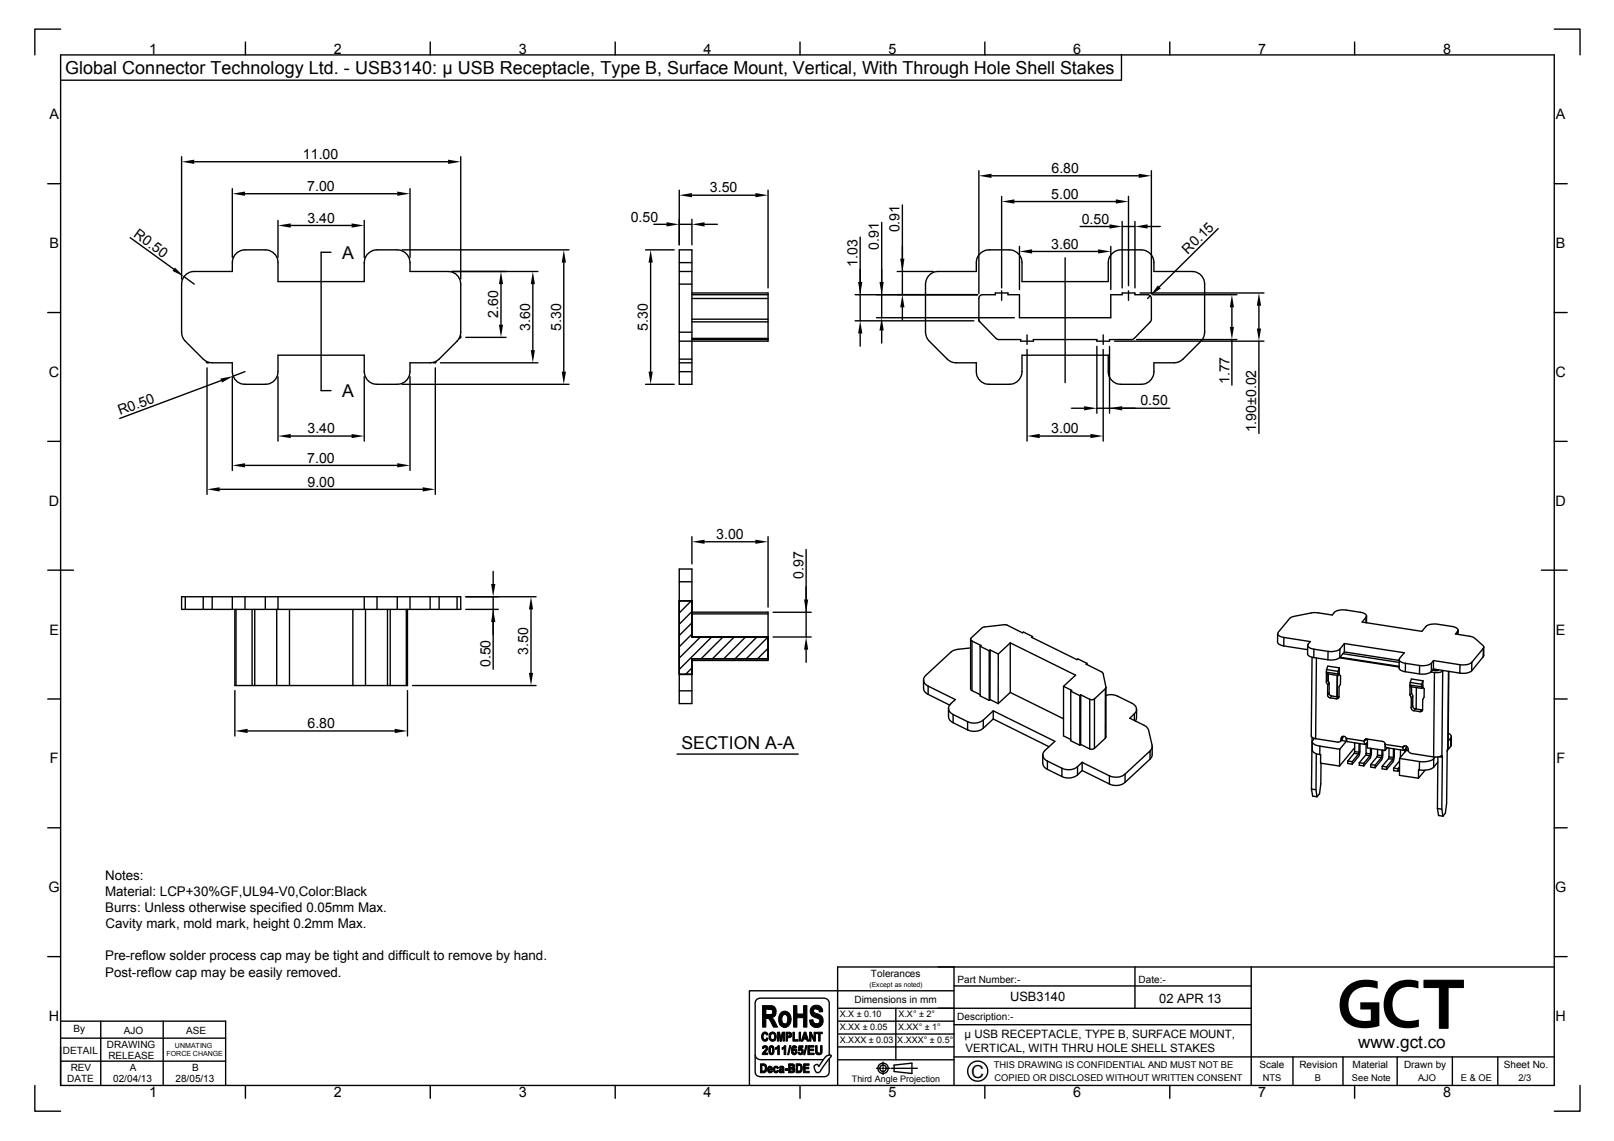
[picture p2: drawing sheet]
<svg xmlns="http://www.w3.org/2000/svg" width="297mm" height="210mm" viewBox="0 0 297 210" stroke-linecap="round" stroke-linejoin="round" font-family="sans-serif">
<g fill="none" stroke="#000" stroke-width=".25">
<path d="M11.2 5.4h-4.8v4.7M11.2 10.1h274.8v189.7h-274.8zM45.2 7.7v2.4M79.2 7.7v2.4M113.2 7.7v2.4M147.2 7.7v2.4M181.3 7.7v2.4M206.4 10.1v4.7h-195.2M215.3 7.7v2.4M249.3 7.7v2.4M286 5.4h4.8v4.7M8.8 33.8h2.4"/>
<path d="M33.4 28.8v22.6M35.8 29.8h46.7M42.8 34.7v12.7M45.1 35.7h28M75.5 34.7v12.7M84.8 28.8v22.6M125 35v10M127.3 35.9h11.7M141.4 35v18M166.1 37.7v12.3M180.1 31.4v22.6M182.5 32.3h27.1"/>
<path d="M184.3 36.1v16.9M186.7 37.1h18.7M207.7 36.1v16.5M211.9 31.4v22.6M286 33.8h2.4M8.8 57.5h2.4M24 43.7l8 5.8M33.9 50.9l1.9 1.4M34.1 50.6a2.29 2.29 0 0 1 1.7-.6h7a3.7 3.7 0 0 1 .6-3.3 2.44 2.44 0 0 1 1.7-.7h3.7a2.34 2.34 0 0 1 2.4 2.3v3.5h15.8v-3.5a2.37 2.37 0 0 1 2.4-2.3h3.7a2.37 2.37 0 0 1 2.4 2.3v1.7h7a2.32 2.32 0 0 1 2.3 2.3v8.8a2.55 2.55 0 0 1-.7 1.7l-3.3 3.3a2.29 2.29 0 0 1-1.6 .7h-3.7a3.8 3.8 0 0 1-.7 3.3 2.27 2.27 0 0 1-1.7 .6h-3.7a2.34 2.34 0 0 1-2.4-2.3v-3h-15.8v3a2.31 2.31 0 0 1-2.4 2.3h-3.7a2.32 2.32 0 0 1-2.3-2.3v-1.6h-3.7a2.29 2.29 0 0 1-1.7-.7l-3.3-3.3a2.29 2.29 0 0 1-.7-1.7v-8.8a2.29 2.29 0 0 1 .7-1.7zM51.2 40.6v6.8M53.5 41.5h11.2M60.9 46.4h-1.8v25.5h1.8"/>
<path d="M67 40.6v6.8M74 46h30.7M83.1 50h15.9M92.2 52.3v7.5M98.1 52.3v12.1M103.8 48.3v20.1M118.8 46h5.3M119.7 48.3v20.1M120.3 41.3h2.4M125 41.3h2.3M125 46h2.3v24.7h-2.3zM125 50h2.3"/>
<path d="M125 48.3h2.3M125 52.3h2.3M127.3 40.4v4.6M127.3 53.9h14.1v8.9h-16.4M127.3 54.2h14.1M127.3 54.9h14.1M127.3 58.7h14.1M127.3 59.2h14.1M129.7 41.3h2.3M157.4 59h21.8M157.4 54.2h22.5M158.3 54.2v4.8z"/>
<path d="M158.3 43.6v10.6M161.3 58.5h25.4M162.3 54.2v4.3zM162.3 40.9v13.3M165.1 50h6.6M165.1 54.2h14.8M166.1 50v4.2zM166.1 56.6v2.3M171 50.6a2.21 2.21 0 0 1 1.7-.6h7a3.7 3.7 0 0 1 .7-3.3 2.43 2.43 0 0 1 1.6-.7h3.7a2.37 2.37 0 0 1 2.4 2.3v3.5h15.9v-3.5a2.34 2.34 0 0 1 2.3-2.3h3.7a2.35 2.35 0 0 1 2.4 2.3v1.7h7a2.31 2.31 0 0 1 2.3 2.3v8.8a2.29 2.29 0 0 1-.7 1.7l-3.3 3.3a2.29 2.29 0 0 1-1.6 .7h-3.7a3.7 3.7 0 0 1-.7 3.3 2.23 2.23 0 0 1-1.7 .6h-3.7a2.32 2.32 0 0 1-2.3-2.3v-3h-15.9v3a2.34 2.34 0 0 1-2.4 2.3h-3.7a2.31 2.31 0 0 1-2.3-2.3v-1.6h-3.7a2.2 2.2 0 0 1-1.7-.7l-3.3-3.3a2.44 2.44 0 0 1-.7-1.7v-8.8a2.48 2.48 0 0 1 .7-1.7zM180.1 59l.1 .1M180.3 54.5l.5-.3h2.4v-.3h2.3v.3h2.1v4.3h16.8v-4.3h2.1v-.3h2.4v.3l2.5 .1a.68 .68 0 0 1 .5 .6v4.1l-3.5 3.5h-4.2v.3h-2.3v-.3h-11.7v.3h-2.3v-.3h-4.3l-3.3-3.3-.2-.5v-3.8zM184.3 53.5v1.8"/>
<path d="M187.6 45.3v8M189.9 46.3h12.2M196 47.4v23M198.8 41.7h5.4M204.4 45.3v8M206.5 41.7h2.4M206.5 40.8v12.2M207.7 53.5v1.8M208.9 40.8v12.2M209.8 53.9h22.8M211.2 41.7h2.3M211.7 54.4l-.5 .5"/>
<path d="M212.1 54.2h15.5M224.2 42.1l-10.8 10.7M226.7 56.6v3.6M231.7 56.3v4.2M286 57.5h2.4M38 66.6l.5 .2M38.1 67.7v23.3M40.7 70l-18.7 7M42.8 69.3v17.3M45.1 68.4l-2.2 .8M51.2 69.3v11.9M67 69.3v11.9"/>
<path d="M74 70.7h30.7M75.5 69.3v17.3M80.1 67.7v23.3M80.3 66.6l-.2 .2h-.3M81 66.8h18M84.8 61.8v.3l-.3 .2M85.7 62.1h7.4M118.8 70.7h5.3M125 66.8h2.3M125 61.1h2.3M125 66.1h2.3M125 68.4h2.3"/>
<path d="M127.3 62.5h14.1M127.3 62.3h14.1M158.3 61.4v2.3M162.3 60.8v2.3M189 61.6v1.8M189 64.3v16.9M197.2 75.1h2.3M201.9 75.1h2.3zM201.9 63.7v12.4M203 61.6v1.8M203 64.3v16.9M204.2 75.1h11.1"/>
<path d="M204.2 63.7v12.4M205.1 62.8h27.5M209.2 62.5h18.4M226.7 62.5v8.4M231.7 62.8v17M8.8 81.2h2.4M40.4 90.1h37.4M45.1 85.6h28M53.5 80.2h11.2M127.3 98.8v5M129.7 99.7h9.3M141.4 98.8v12.9"/>
<path d="M191.3 80.2h9.4M286 81.2h2.4M8.8 104.9h4.7M33.4 109.8h51.4v2.3h-51.4zM34.1 109.8v2.3M37.4 109.8v2.3M39.1 109.8v2.3M42.8 109.8v2.3M43.2 112.1v14.1h31.8v-14.1M43.4 112.1v14.1M45.1 109.8v2.3M46.4 112.1v14.1"/>
<path d="M46.9 112.1v14.1M48.8 109.8v2.3M50.9 112.1v14.1M51.2 109.8v2.3M53.3 112.1v14.1M64.9 112.1v14.1M67 109.8v2.3M67.3 112.1v14.1M69.4 109.8v2.3M71.3 112.1v14.1M71.8 112.1v14.1M73.1 109.8v2.3"/>
<path d="M74.8 112.1v14.1M75.5 109.8v2.3M79.2 109.8v2.3M80.8 109.8v2.3M84.1 109.8v2.3M85.7 109.8h13M85.7 112.1h6M90.8 109.8v2.3zM90.8 105.1v2.4M90.8 112.1v11.1M97.7 112.1v11.7M125 107.1h2.3"/>
<path d="M125.2 110.6l-.2 .1M127.2 110.6l-2.2 2.2M127.3 112.7h14.1v8.8h-14.1M127.3 113h14.1M127.3 112.6l-2.3 2.3M127.3 114.6l-2.3 2.4M127.3 116.7l-2.3 2.3M127.3 110.6h-2.3v13.5h2.3v-2.9M128.9 117.2l-3.9 3.9M131 117.2l-6 6M133.1 117.2l-4.1 4M135.1 117.2l-4 4"/>
<path d="M137.2 117.2l-4 4M139.3 117.2l-4 4M141.4 119.3l-2 1.9M142.3 112.7h7M142.3 117.2h7M148.4 112.7v4.5zM148.4 101.1v11.6M148.4 119.6v2.3M178.6 117.6l.3 .4M178.6 119.2l-2.3 .3-1 .3-5 4.5-.2 .4-.1 .4M178.6 117.6v9.2l.3 .3M178.9 118l1.7 .8-.2 .1"/>
<path d="M178.9 118v9.1M180.4 118.9l1.7 .9M180.4 118.9v9.2l1.7 .8M182.1 119.8v9.1M182.2 119.6l1.5 .8M182.2 119.6v9.1M182.2 119.6l-.1 .2M185.9 118.3l12.1 6-2.3 2M185.9 118.3v9.1l-2.2 2.1M185.9 118.3l-2.2 2.1M190 117.1l-1.6-.8-.2 .2-2.9-1.5h-.5l-3.9 .4-2.3 2.2M190 117.1l-.1 .2 8.3 4.1 .2-.2 1.6 .9"/>
<path d="M190 117.1v.3M235.1 116.6a1.03 1.03 0 0 0 1.2 .7M235.1 116.6v1.6a1.03 1.03 0 0 0 1.2 .7M236.3 118.9l4.3 .7M236.3 117.3v1.6M236.3 117.3l4.9 .8-.5 .7M240.7 118.8l-.1 1.5M240.7 118.8a1.03 1.03 0 0 0 1.1 .7M241.8 119.5v1.5M241.8 119.5l2.6 .4M244.4 119.9v1.5M246.6 119.5v1.5"/>
<path d="M246.6 119.5l-1 .4h-1.2M247.4 118.4v1.6M247.4 118.4l-.8 1.1M247.4 120l-.8 1M247.4 118.4l11 1.7-.9 1.3M247.4 120l10.1 1.5M251.4 113.6l-.7 .9 11 1.7a2.5 2.5 0 0 1 2.9-1.3l2.6 .4a1.24 1.24 0 0 1 1.2 .7M251.4 113.6v1M251.5 113.4l-.1 .2M251.5 113.4v1.2M251.5 113.4l-.3-.4-.5-.3-2.9-.4h-1.4a1.6 1.6 0 0 0-1.2 .9l-3.5-.5-3.9 .8-.5 .3-2.2 2.8M268.2 116.2l-.3 .5 3.3 .6 1.7 1.5 .2 .3"/>
<path d="M268.2 116.2v.5M268.4 116l-.1 .7M268.4 116l-.2 .2M273 119.3v1.6M273 119.3l-2.1 2.6M273.1 119.1l-.1 1.8M273.1 119.1l-.1 .2M283.7 104.9h4.7M8.8 128.6h2.4M43.2 127.1v8.4M45.6 134.5h27M75 127.1v8.4"/>
<path d="M75.9 126.2h22.8M124.6 138.8h22.3M125 124.1h2.3M125 127.1h2.3M127.3 121.2v8.3h-2.3v-24.8h2.3v12.5h14.1l-4 4M127.3 121.2h14.1M127.3 122.9l-1.1 1.2M170 125.1a1.31 1.31 0 0 0 .8 1.2M170 125.1v1.5a1.3 1.3 0 0 0 .8 1.2M170.8 127.8l4 2M170.8 126.3l5 2.4-1.1 1.2-.1 .5M170.8 126.3v1.5"/>
<path d="M174.6 130.4a1.37 1.37 0 0 0 .8 1.1M174.6 130.4v1.5a1.31 1.31 0 0 0 .8 1.1M175.4 131.5l2.7 1.3M175.4 133l2.7 1.3M175.4 131.5v1.5M178.1 132.8v1.5M178.9 127.1l1.5 .7M181 134a2.72 2.72 0 0 1-2.9 .3M181 132.5a2.81 2.81 0 0 1-2.9 .3M181 132.5l1.8-1.7 11.3 5.6-1.8 1.7-.3 .4-.1 .4M181 132.5v1.5M182.2 128.7l-.1 .2"/>
<path d="M182.2 128.7l1.5 .8M182.8 130.8v1.5M182.8 132.3l10.3 5.1M182.8 132.3l-1.8 1.7M183.7 120.4v9.1M185.9 127.4l9.8 4.9M191.9 138.9a1.31 1.31 0 0 0 .9 1.2M191.9 138.9v1.5a1.37 1.37 0 0 0 .9 1.2M195.7 126.3l1.5 .7-.1 .2M195.7 126.3v9.1l1.4 .7M197.1 127.2v9.1l1.6 .8M197.1 127.2l1.6 .8"/>
<path d="M198.7 128v9.1M198.9 137l-.2 .1M198.9 137l1.7 .8M198.9 127.9l-.2 .1M198.9 127.9l1.7 .8M198.9 127.9v9.1M200 122.1v.2M200 122.1l-.1 .1 3 1.6 .6 2.7M200.6 128.7v9.1M201.4 128.6l-.4 .2-.4-.1M201.4 137.7l-.4 .2-.4-.1M201.4 128.6v9.1"/>
<path d="M203.4 135.9l-2 1.8M203.4 126.8v9.1M203.4 126.8l-2 1.8M203.5 126.5l-.1 .3M203.5 128a2.75 2.75 0 0 1 2.2 .1l2.6 1.3a1.3 1.3 0 0 1 .9 1.2M203.5 126.5v9.1l-.1 .3M208.8 131.4l-.9 .8 2.9 1.4 .5 .5a10.5 10.5 0 0 1 .7 4.8l-.1 .4-.3 .4M208.8 131.4v1.2M209.2 130.6l-.1 .4-.3 .4M209.2 130.6v1.5l-.2 .6M211.6 139.7l.1-1.5-4.6 4.3M211.6 139.7l-4.5 4.3"/>
<path d="M212 137.4l-.1 .4-.2 .4M240.6 120.3a.98 .98 0 0 0 1.2 .7M241.5 121l-.2 14.5 .6 .4M241.5 135.7l-.1 9.5M241.5 136.5l.4 .5 1 .3M241.5 136.5v1.5a1.36 1.36 0 0 0 1.4 .9M241.8 121l2.6 .4M241.9 135.9l-.4 .6M241.9 135.9h.2M242.1 135.9l4.1 .7 .5-.2M242.3 138.7l-.1 6.6M242.3 121.1l-.2 14.8"/>
<path d="M242.9 138.9h.2l-.1 1.5 3.5 .6M242.9 137.3l3.7 .6M242.9 137.3v1.6M244.1 123.7l.1 .3 2.1 .3M244.1 125.5l.2 .6M244.1 123.7l2.1 .3M244.1 124v1.5M244.1 123.2v.5M244.1 123.2l2.2 .4M244.2 123.9l-.1 .1M244.2 124h-.1M244.3 127.9l.2 .4 .3 .1"/>
<path d="M244.3 126.1v1.8M244.4 125.2l-.3 .3M244.4 124v1.2M244.4 125.2l.2 .5M244.5 124v1.3M244.6 127.5l-.3 .4M244.6 127.5l.2 .5 .3 .1M244.6 125.7l-.3 .4M244.6 125.7v1.8M244.8 128.4l1.1 .2M245.1 128.1l-.3 .3M245.1 128.1l1.1 .2"/>
<path d="M246.1 124.3l-.1 3.9M246.1 124.3v3.9M246.2 124l.1 .3M246.2 128.3l-.3 .3M246.3 123.6l-.1 .4M246.4 128.2l-.2 .4h-.3M246.4 128.2l-.2 .1M246.5 123.8l-.2 .5M246.5 124.2h.1M246.5 122.9l-.2 .7M246.5 122.9v1.3M246.5 124.2l.2 .2v1.5l-.3 .5v1.8"/>
<path d="M246.5 121.1l11 1.7M246.5 122.9l-2.1-.3-.3 .6M246.6 121l-1 .4h-1.2M246.6 137.9l-.1 3.1M246.6 121l10.9 1.6M246.8 136.3l1 .1M246.8 136l-.1 .4M246.8 135.9v.1M247.1 135.7l-.4 .7M247.1 135.5v.2M247.1 135.7l-.3 .3M247.1 135.6l-.3 .3"/>
<path d="M247.1 120.3l10.4 1.6M247.8 135.9a.52 .52 0 0 0-.9-.3l-.1 .3M247.8 135.9v.5M247.8 135.9l.2 .6 3.2 .5M247.8 135.9l3.3 .5M247.8 136.4l-1.2 1.5M249.2 138.6l.8 .2M249.2 138.6l-1.1 1.4M249.3 138.3l.8 .1M249.3 137.6l-2.8 3.4M249.3 138.3l-.1 .3M249.3 136.7v1.6"/>
<path d="M250 138.8l-1.1 1.4M250.1 138.4l-.1 .4M250.1 136.8v1.6M250.3 136.8l-.1 2.1-1.3 1.7M251.1 136.4l.1 .6 .5-.4M251.1 136.4l.1-.4h.3l3 .4 .2 .2 .2 .4M251.3 139l.8 .1M251.3 136l-.2 .4M251.3 139l-1.1 1.4M251.4 138.6l.8 .2M251.4 138.6l-.1 .4M251.5 136l-.2 .2v-.2l.4 .1v1.5l3.2 .5"/>
<path d="M251.7 136.9l-.3-.1v1.8M252.1 139.1l-1.1 1.4M252.2 137.7v1.1M252.2 138.8l-.1 .3M252.4 137.7l-.2 1.6-1.2 1.7M253.4 139.3l.8 .1M253.4 139.3l-1.1 1.4M253.5 138.9l.8 .2M253.5 138.9l-.1 .4M253.5 137.9v1M254.2 139.4l-1.1 1.4M254.3 139.1l-.1 .3"/>
<path d="M254.3 138v1.1M254.5 138.1v1.2l-.2 .5-1.2 1.5M254.9 136.8v1.3M254.9 137l3.3 .5M254.9 137l.2 .6 3.3 .5M255.3 137.6l-.4 .5M255.5 139.6l.8 .1M255.5 139.6l-1.1 1.4M255.6 139.3l.8 .1M255.6 137.7v1.6M255.6 139.3l-.1 .3M256.3 139.7l-1.1 1.4"/>
<path d="M256.4 139.4l-.1 .3M256.5 137.8l-.1 1.6M256.6 137.8l-.1 2.1-1.3 1.7M257.5 121.4l.3 .4 .9 .3M257.5 121.4v1.6l.2 .3 .9 .3M257.6 139.6l3.6 .6M257.6 139.6v3.1l3.4 .5M257.7 138v1.4M258.2 137.6l.2 .5M258.2 137.5v.1M258.2 137.5a.53 .53 0 0 1 .7-.2 .53 .53 0 0 1 .2 .7l.3 .5 .4 .2 4 .6M258.4 137.3l-.2 .3"/>
<path d="M258.6 123.6l2.6 .4M258.7 122.1l-.1 1.5M258.7 122.1l2.6 .4M258.7 138v.2M258.8 138.1l.4 .1M258.8 138.1l-1.2 1.5M258.8 138h-.2v.4M258.8 137.3v.8M258.8 137.7l-.4 .4M259.5 127.9l.2 .5M259.5 126.1l2.1 .3M259.5 126.1l.1 .3 2.1 .3"/>
<path d="M259.5 126.4v1.5M259.5 125.6v.5M259.5 125.6l2.1 .3M259.5 126.3v.1M259.6 126.3l-.1 .1M259.7 130.3l.2 .4 .3 .1M259.7 128.4v1.9M259.8 126.4v1.2M259.8 127.6l.2 .5M259.8 127.6l-.3 .3M260 129.9l.2 .4 .3 .2M260 129.9l-.3 .4"/>
<path d="M260 128.1v1.8M260 128.1l-.3 .3M260.2 130.8l1.1 .2M260.5 130.5l1.1 .1M260.5 130.5l-.3 .3M260.7 126.5l-.1 4M261.3 122.5l-.1 1.5M261.6 130.6h.2M261.6 130.6l-.3 .4M261.6 126.4l.1 .3M261.9 126.2l-.2 .5M261.9 125.3l-2.1-.3-.3 .6"/>
<path d="M261.9 125.3v1.2l.2 .3v1.5l-.3 .5v1.9l-.2 .2-.3 .1M261.9 125.3l-.3 1.1M263.3 123.7l.7 .1M263.4 123.6l-.8 .4h-1.4M263.4 122.1l-.8 .4h-1.3M263.4 122.1v1.5M263.8 123.1l-.4 .5M263.8 123.1l4.9 .8M263.8 121.6l-.4 .5M263.8 121.6l4.9 .7M263.8 121.6v1.5M263.9 139.6l-1 .5-1.7 .1"/>
<path d="M263.9 139.6l-.1 1.6M264 123.8l-.2 15.5M264 123.2v.2M264.1 139.3l-.2 .3M264.6 139.3l-.1 9.5M264.7 123.3v.1M264.8 123.3l-.3 .1-.9-.1M264.8 139.3l.7 .1M265.4 139.1a2.14 2.14 0 0 1-1.6 .2M265.4 139.1l.1 .3M265.5 139.4l-.2 9.5M265.5 123.5l-.6 .2-.9 .1"/>
<path d="M265.5 123.5l-.1 15.6M265.6 123.4l-.1 .1M266.4 137.7l-.1 .4-.1 9.7-.2 1.9-.4 .5M266.5 134.9l.4 .3 .2 .3M266.6 123.6l-.2 14.1M267 137.4l-.7 .7M267 135.8l-.5 .6M267 135.8v1.6M267.1 135.5l-.1 .3M267.1 135.5l-.1 1.9M268.7 122.3v1.6M270.8 123.5l-.8 .4h-1.3"/>
<path d="M270.9 121.9l-.1 1.6M270.9 121.9l-.9 .4h-1.3M273 120.9l-2.2 2.6M286 128.6h2.4M8.8 152.3h2.4M192.8 140.1l2.6 1.3M192.8 141.6l2.6 1.3M192.8 140.1v1.5M195.4 141.4v1.5M198.3 141.1a2.66 2.66 0 0 1-2.9 .3M198.3 142.6a2.73 2.73 0 0 1-2.9 .3M198.3 141.1v1.5"/>
<path d="M199.2 141.8l-.9 .8M199.2 140.3l-.9 .8M199.2 140.3v1.5M199.2 140.3l5 2.5M199.2 141.8l5 2.5M204.2 142.8v1.5M207.1 142.5a2.71 2.71 0 0 1-2.9 .3M207.1 144a2.66 2.66 0 0 1-2.9 .3M207.1 142.5v1.5M241.4 145.2l.2 1.3 .8 .1M241.4 145.2l.8 .1M242.2 145.3l.2 1.3"/>
<path d="M243.1 140.4v3.9l-.3 1.8-.4 .5M248.1 140v.5l.8 .1M248.1 140l.8 .2M248.9 140.2v.4M250.2 140.4l.8 .1M250.2 140.4l-.1 .4 .9 .2M251 140.5v.5M252.3 140.7l.8 .1M252.3 140.7v.5l.8 .1M253.1 140.8v.5M254.4 141l.8 .1M254.4 141v.5l.8 .1"/>
<path d="M255.2 141.1v.5M256.5 141.4l.8 .1M256.5 141.4v.4l.8 .1M257.3 141.5v.4M257.6 141.6l-.3 .3M257.6 141.1l-.3 .4M257.6 140l-1.1 1.4M261.2 141.7h-.1l-.1 1.5M261.2 140.2v1.5M262.3 141.7l-1.3 1.5M263.8 141.2l-.9 .4-1.7 .1M264.5 148.8l.8 .1"/>
<path d="M264.5 148.8l.3 1.3 .8 .1M264.6 140.2l-.8 1M265.3 148.9l.3 1.3M286 152.3h2.4M8.8 176.1h2.4M175.6 178v21.8M208.9 178v7.6M230.3 178v21.8M286 178h-131.8v21.8M286 176.1h2.4M6.4 199.8v4.7h4.8M11.2 192.6v7.2"/>
<path d="M11.2 187.9h30.3v11.9M11.2 191.1h30.3M11.2 195.3h30.3M18.5 187.9v11.9M30 187.9v11.9M45.2 199.8v2.3M79.2 199.8v2.3M113.2 199.8v2.3M139 194.2a.95 .95 0 0 0 1 .8h11.5M147.2 199.8v2.3M149.9 196.1l.5-.2 .3 .4 .8-1.2a1.24 1.24 0 0 1 1.5-.9v.2l-2 2.7a.52 .52 0 0 1-.5 .3 .52 .52 0 0 1-.4-.3zM152.6 194.1v-8a3.8 3.8 0 0 0-.2-2.1 2.32 2.32 0 0 0-2.2-.3h-8.8a3.8 3.8 0 0 0-2.1 .2l-.3 .7v10.5a6.4 6.4 0 0 0 .1 2.7 1.79 1.79 0 0 0 1.6 .3h9.9a2.66 2.66 0 0 0 1.7-.2 2.75 2.75 0 0 0 .3-2.1v-.9"/>
<path d="M154.2 185.6h76.1M154.2 187.9h21.4M154.2 190.3h21.4M154.2 192.7h21.4M154.2 195h21.4M161.3 196.6h.9M162.4 196.6h.2M162.5 195.5v.7M162.5 197v.7M162.5 196.5v.2M162.9 196.6h.8M164 196.6h4.8"/>
<path d="M164.5 196l3.3-.3v1.9l-3.3-.4zM164.9 185.6v9.4M175.6 182.3h-37.7v17.5M175.6 194.5h110.4M175.6 181.4h54.7M175.6 188.6h54.7M181.3 199.8v2.3M215.3 199.8v2.3M238 194.5v5.3M247.2 194.5v5.3M249.3 199.8v2.3M257.1 194.5v5.3"/>
<path d="M267.3 194.5v5.3M275.7 194.5v5.3M290.8 199.8v4.7h-4.8"/>
<circle cx="162.5" cy="196.6" r=".6"/>
<circle cx="162.5" cy="196.6" r=".95"/>
<circle cx="179.9" cy="197.1" r="1.85"/>
</g>
<g fill="#000">
<path d="M33.4 29.8l2.4-.4v.8zM42.8 35.7l2.3-.5v.8zM73.1 35.2l2.4 .5-2.4 .3zM82.5 29.4l2.3 .4-2.3 .4zM125 35.9l2.3-.4v.8zM139 35.5l2.4 .4-2.4 .4zM180.1 32.3l2.4-.3v.8zM184.3 37.1l2.4-.4v.8zM205.4 36.7l2.3 .4-2.3 .4zM209.6 32l2.3 .3-2.3 .5zM32.2 49.2l1.7 1.7-2.1-1zM51.2 41.5l2.3-.4v.8z"/>
<path d="M64.7 41.1l2.3 .4-2.3 .4zM91.8 59.8h.8l-.4 2.3zM92.2 50l.4 2.3h-.8zM98.1 50l.3 2.3h-.7zM103.8 46l.4 2.3h-.8zM119.7 46l.4 2.3h-.7zM122.7 40.9l2.3 .4-2.3 .4zM127.3 41.3l2.4-.4v.8zM157.9 51.9h.8l-.4 2.3zM161.9 51.9h.7l-.3 2.3zM166.1 54.2l.4 2.4h-.8zM165.7 47.6h.8l-.4 2.4z"/>
<path d="M187.6 46.3l2.3-.4v.8zM202.1 45.9l2.3 .4-2.3 .4zM204.2 41.3l2.3 .4-2.3 .4zM208.9 41.7l2.3-.4v.8zM213.1 52.5l.5 .6-1.9 1.3zM226.7 54.2l.4 2.4h-.8zM231.7 53.9l.4 2.4h-.8zM40.6 69.7l2.3-.5-2 1.2zM51.2 80.2l2.3-.3v.7zM64.7 79.9l2.3 .3-2.3 .4zM97.7 64.4h.7l-.3 2.4zM103.4 68.4h.8l-.4 2.3z"/>
<path d="M119.4 68.4h.7l-.4 2.3zM158.3 59l.4 2.4h-.8zM162.3 58.5l.3 2.3h-.7zM189 80.2l2.3-.4v.8zM199.5 74.7l2.4 .4-2.4 .4zM200.7 79.8l2.3 .4-2.3 .4zM204.2 75.1l2.3-.4v.8zM226.3 60.2h.8l-.4 2.3zM231.3 60.5h.8l-.4 2.3zM38.1 90.1l2.3-.4v.8zM42.8 85.6l2.3-.4v.8zM73.1 85.2l2.4 .4-2.4 .4z"/>
<path d="M77.8 89.7l2.3 .4-2.3 .4zM127.3 99.7l2.4-.4v.8zM139 99.3l2.4 .4-2.4 .4zM90.8 112.1l.4 2.4h-.8zM90.4 107.5h.8l-.4 2.3zM97.7 109.8l.4 2.3h-.8zM148.4 117.2l.3 2.4h-.7zM148 110.3h.7l-.3 2.4zM43.2 134.5l2.4-.4v.8zM72.6 134.1l2.4 .4-2.4 .4zM97.3 123.8h.8l-.4 2.4z"/>
</g>
<g fill="#000" stroke="#000" stroke-width=".18">
<path d="M140.3 192.7h.5l-.2 .2h-.3z" fill-rule="evenodd"/>
<path d="M140 195.8h.7l.3 .2-.8 .1v1.1h.8l-.3 .2h-.7z" fill-rule="evenodd"/>
<path d="M140.4 190.1l.4-.2 .5 .3h-.6a.7 .7 0 0 0 .1 1.2h.4l-.2 .2h-.3l-.3-.1-.2-.3a1.12 1.12 0 0 1 .2-1.1z" fill-rule="evenodd"/>
<path d="M140.5 192.5a.54 .54 0 0 1 .7 .2 .54 .54 0 0 1-.2 .8l-.3 .3h.6v.3h-1l.1-.4 .6-.7-.1-.3h-.5z" fill-rule="evenodd"/>
<path d="M140.4 196.1l.6-.1v.1l.1 .7-.1 .4h-.8l.5-.1a.59 .59 0 0 0 .2-.7 .59 .59 0 0 0-.5-.3z" fill-rule="evenodd"/>
<path d="M141.1 191l.3 .1-.2 .3h-.4l.2-.1z" fill-rule="evenodd"/>
<path d="M140.8 190.2h.5l.1 .2-.3 .1z" fill-rule="evenodd"/>
<path d="M141.4 196.4h.3l-.2 .3h-.2z" fill-rule="evenodd"/>
<path d="M140.3 185.1h1.6a.84 .84 0 0 1 .8 .5l-1.8 .1v1l1.8 .1-.2 .3-.5 .2h.1l-1.2 .1v1.6h-.6z" fill-rule="evenodd"/>
<path d="M141.6 190.2h.6a.62 .62 0 0 0-.4 .6 .62 .62 0 0 0 .4 .6h.5l-.3 .2h-.4a.67 .67 0 0 1-.5-.8z" fill-rule="evenodd"/>
<path d="M141.4 196.3h.1a.45 .45 0 0 1 .5 0 .45 .45 0 0 1 .2 .4v.2h-.7l.1 .3h.5l-.3 .2h-.3a.54 .54 0 0 1-.2-.7h.6l-.1-.2-.4-.1z" fill-rule="evenodd"/>
<path d="M141.7 197.2l.2-.2 .3 .1-.1 .1z" fill-rule="evenodd"/>
<path d="M141.8 192.5l.3-.1 .3 .3h-.5l-.1 .3v.7l.6 .2-.1 .1a.42 .42 0 0 1-.7-.1l-.1-.9z" fill-rule="evenodd"/>
<path d="M141.1 187.4l1-.1 .3 .3 .7 1.4h-.8l-.4-.8a.97 .97 0 0 0-.8-.8z" fill-rule="evenodd"/>
<path d="M141.8 190.1l.4-.2 .4 .2 .3 .5-.2 .8h-.5l.3-.3v-.8l-.2-.1h-.6z" fill-rule="evenodd"/>
<path d="M142 192.7h.4v.1v1.1h-.4l.2-.4a.58 .58 0 0 0-.2-.8z" fill-rule="evenodd"/>
<path d="M142.4 196.4l.4 .1h-.1a.49 .49 0 0 0 .1 .7h.4a.54 .54 0 0 1-.8 .1 .54 .54 0 0 1 0-.8z" fill-rule="evenodd"/>
<path d="M141.4 185.7l1.3-.1 .1 .5-.1 .7-1.8-.1h.6a.52 .52 0 0 0 .7-.3 .52 .52 0 0 0-.4-.7z" fill-rule="evenodd"/>
<path d="M142.7 192.8l.4 .1-.4 .2z" fill-rule="evenodd"/>
<path d="M142.4 196.4l.3-.2a.41 .41 0 0 1 .6 .4h-.3l-.1-.1z" fill-rule="evenodd"/>
<path d="M143 197h.3l-.1 .2h-.4z" fill-rule="evenodd"/>
<path d="M142.7 192.8l.5-.4h.2v1.7h-.3v-1.2z" fill-rule="evenodd"/>
<path d="M143.4 197.3h.6l-.4 .1z" fill-rule="evenodd"/>
<path d="M143.1 190h.4l-.2 .3v1.3h-.2z" fill-rule="evenodd"/>
<path d="M143.5 190l.2 1.1-.1 .5-.3-1.3z" fill-rule="evenodd"/>
<path d="M143.4 196.9h.6a.22 .22 0 0 0-.3 0 .22 .22 0 0 0 .1 .3h.5v.2l-.9-.1z" fill-rule="evenodd"/>
<path d="M143.5 196.3a.43 .43 0 0 1 .7 .1h-.4l-.2 .2-.2-.1z" fill-rule="evenodd"/>
<path d="M143.9 192.8l.4 .1-.4 .2z" fill-rule="evenodd"/>
<path d="M143.8 196.4h.4l.1 .8h-.5l.2-.1v-.2h-.5l.5-.3z" fill-rule="evenodd"/>
<path d="M144 190h.4l-.3 .3-.3 1.3h-.2z" fill-rule="evenodd"/>
<path d="M144.4 190v1.6h-.3v-1.3z" fill-rule="evenodd"/>
<path d="M143.6 186.5a1.03 1.03 0 0 1 1.8 .2h-1a.99 .99 0 0 0-.5 .9 .99 .99 0 0 0 .5 .9h-.9l-.1-.2a2.03 2.03 0 0 1 .2-1.8z" fill-rule="evenodd"/>
<path d="M144.5 196.7h.5v.3h-.5z" fill-rule="evenodd"/>
<path d="M143.9 192.8l.5-.4h.2v1.7h-.3v-1.2z" fill-rule="evenodd"/>
<path d="M145.3 192.4h.2l-.3 1.7h-.3z" fill-rule="evenodd"/>
<path d="M144.7 190h.8l.1 .2h-.7v.5h.7a.54 .54 0 0 1-.7 .3v.6h-.2z" fill-rule="evenodd"/>
<path d="M144.4 186.7h1a1.63 1.63 0 0 1-1 2.4l-.4-.1-.5-.5h.9a1 1 0 0 0 0-1.8z" fill-rule="evenodd"/>
<path d="M145.1 190.2h.5v.5h-.7h.4l.1-.2-.1-.2z" fill-rule="evenodd"/>
<path d="M145.1 195.8h.8l.3 .2-.8 .1v.3h.7l-.1 .1 .2 .2h-.8v.5h.8l-.1 .1-1 .1z" fill-rule="evenodd"/>
<path d="M145.9 190h.3v1.3h.7v.3h-1z" fill-rule="evenodd"/>
<path d="M145.8 192.6l.5-.2 .3 .3h-.5l-.1 .1-.1 .4h.7l-.6 .1v.5l.2 .1-.5-.1-.1-.8z" fill-rule="evenodd"/>
<path d="M145.6 196.1l.6-.1v.4h-.8h.4l.1-.1v-.2z" fill-rule="evenodd"/>
<path d="M146 193.1l.3-.1 .2 .2z" fill-rule="evenodd"/>
<path d="M145.6 196.7h.6l.1 .4-.9 .1 .6-.1v-.3z" fill-rule="evenodd"/>
<path d="M146.2 193.2h.4a.53 .53 0 0 1 0 .7 .53 .53 0 0 1-.7 .1l-.1-.1 .5-.2v-.3z" fill-rule="evenodd"/>
<path d="M146.2 192.7h.4v.1l-.3 .1z" fill-rule="evenodd"/>
<path d="M146 185.1h.7v1.5l1.2 .7h-1.2v1.7h-.7z" fill-rule="evenodd"/>
<path d="M146.5 195.8h.8l.2 .2-.7 .1v1.1h.7l-.2 .2h-.8z" fill-rule="evenodd"/>
<path d="M146.8 193.7l.3-.1 .1 .2 .5 .1a.49 .49 0 0 1-.5 .2 .49 .49 0 0 1-.4-.4z" fill-rule="evenodd"/>
<path d="M147.2 193h.4z" fill-rule="evenodd"/>
<path d="M146.9 196.1h.7l.1 .7-.2 .4h-.7l.4-.1 .2-.2-.1-.8z" fill-rule="evenodd"/>
<path d="M147.3 193.2h.5v.7h-.5l.2-.1 .1-.4z" fill-rule="evenodd"/>
<path d="M147 192.5h.8v.3h-.6v.2h.4l.2 .2-.9 .1z" fill-rule="evenodd"/>
<path d="M148.3 192.4h.2l-.4 1.7h-.2z" fill-rule="evenodd"/>
<path d="M148 190h.3l-.3 1 .4 .2h-.5l-.1 .4h-.3z" fill-rule="evenodd"/>
<path d="M148.3 190l.5 1.6h-.3l-.1-.4-.4-.2h.3l-.2-.7z" fill-rule="evenodd"/>
<path d="M147.9 185.1h.6v3.9h-.6v-1.7l-1.2-.7h1.2z" fill-rule="evenodd"/>
<path d="M147.9 195.8h1v.3h-.7v.3h.6v.3h-.6v.5h.7v.2h-1z" fill-rule="evenodd"/>
<path d="M149 190h.2v1.6h-.2z" fill-rule="evenodd"/>
<path d="M149.2 190l.6 1.1v.5l-.6-1.1z" fill-rule="evenodd"/>
<path d="M149 187.7l.6-.1v.2a.65 .65 0 0 0 .7 .6h-1.1z" fill-rule="evenodd"/>
<path d="M148.7 192.4h1.1v.3h-.8v.4h.8v.3h-.8v.4h.8v.3h-1.1z" fill-rule="evenodd"/>
<path d="M149.8 190h.3v1.6h-.3z" fill-rule="evenodd"/>
<path d="M149.3 185.4a1.2 1.2 0 0 1 2 .2l-1.1 .1a.43 .43 0 0 0-.5 .4 .43 .43 0 0 0 .5 .4 1.28 1.28 0 0 1 1.2 1.6 1.28 1.28 0 0 1-1.8 .8l-.4-.5h1.1a.57 .57 0 0 0 .5-.6 .57 .57 0 0 0-.7-.5l-.2-.1a1.18 1.18 0 0 1-.6-1.8z" fill-rule="evenodd"/>
<path d="M150.1 192.4h.3v1.2l.3 .2h-.6z" fill-rule="evenodd"/>
<path d="M150.2 185.7l1.1-.1 .1 .6h-.6a.56 .56 0 0 0-.6-.5z" fill-rule="evenodd"/>
<path d="M151 192.4h.3v.9a.58 .58 0 0 1-.4 .8h-.5l-.2-.3h.5l.3-.1z" fill-rule="evenodd"/>
<path d="M150.3 190h1v.2h-.4v1.4h-.2v-1.4h-.4z" fill-rule="evenodd"/>
<path d="M262.1 180.4h7.2v1.3h-2.8v7.5h-1.6v-7.5h-2.8z" fill-rule="evenodd"/>
</g>
<path d="M147.1 190h.2v1.6h-.2z" fill="#000"/>
<path d="M147.1 190h.2v1.6h-.2z" fill="none" stroke="#000" stroke-width=".18"/>
<text font-size="13.2" x="245.9" y="189.1">GC</text>
<g font-size="3.3">
<text x="12" y="13.5">Global Connector Technology Ltd. - USB3140: μ USB Receptacle, Type B, Surface Mount, Vertical, With Through Hole Shell Stakes</text>
<text x="63" y="47.7">A</text>
<text x="63" y="73.1">A</text>
<text x="125.4" y="137.9">SECTION A-A</text>
<text x="178.7" y="198.3">C</text>
</g>
<text font-size="3.2" x="250" y="192.9">www.gct.co</text>
<g font-size="2.6">
<text x="27.4" y="9.9">1</text>
<text x="61.4" y="9.9">2</text>
<text x="95.5" y="9.9">3</text>
<text x="129.5" y="9.9">4</text>
<text x="163.5" y="9.8">5</text>
<text x="197.5" y="9.9">6</text>
<text x="231.5" y="9.9">7</text>
<text x="265.6" y="9.9">8</text>
<text x="9.1" y="22">A</text>
<text x="286.4" y="22">A</text>
<text x="55.8" y="29.3">11.00</text>
<text x="56.6" y="35.1">7.00</text>
<text x="130.6" y="35.4">3.50</text>
<text x="193.5" y="31.9">6.80</text>
<text x="56.6" y="41">3.40</text>
<text x="116.1" y="40.8">0.50</text>
<text x="193.5" y="36.6">5.00</text>
<text x="199.1" y="41.2">0.50</text>
<text x="9.1" y="45.7">B</text>
<text x="24.5" y="43.5" transform="rotate(36 24.5 43.5)">R0.50</text>
<text x="161.8" y="46" transform="rotate(-90 161.8 46)">0.91</text>
<text x="165.6" y="42.8" transform="rotate(-90 165.6 42.8)">0.91</text>
<text x="193.5" y="45.8">3.60</text>
<text x="218.6" y="46.9" transform="rotate(-45 218.6 46.9)">R0.15</text>
<text x="286.4" y="45.7">B</text>
<text x="157.8" y="49.1" transform="rotate(-90 157.8 49.1)">1.03</text>
<text x="91.7" y="58.5" transform="rotate(-90 91.7 58.5)">2.60</text>
<text x="97.6" y="60.9" transform="rotate(-90 97.6 60.9)">3.60</text>
<text x="103.3" y="60.9" transform="rotate(-90 103.3 60.9)">5.30</text>
<text x="119.2" y="60.9" transform="rotate(-90 119.2 60.9)">5.30</text>
<text x="9" y="69.4">C</text>
<text x="226.3" y="70.7" transform="rotate(-90 226.3 70.7)">1.77</text>
<text x="286.3" y="69.4">C</text>
<text x="22.1" y="76.5" transform="rotate(-20 22.1 76.5)">R0.50</text>
<text x="209.9" y="74.6">0.50</text>
<text x="56.6" y="79.7">3.40</text>
<text x="193.5" y="79.7">3.00</text>
<text x="231.2" y="79.6" transform="rotate(-90 231.2 79.6)">1.90±0.02</text>
<text x="56.6" y="85.1">7.00</text>
<text x="56.6" y="89.5">9.00</text>
<text x="9" y="93.1">D</text>
<text x="286.3" y="93.1">D</text>
<text x="131.8" y="99.2">3.00</text>
<text x="147.8" y="106.6" transform="rotate(-90 147.8 106.6)">0.97</text>
<text x="9.1" y="116.8">E</text>
<text x="286.4" y="116.8">E</text>
<text x="90.3" y="122.8" transform="rotate(-90 90.3 122.8)">0.50</text>
<text x="97.2" y="120.5" transform="rotate(-90 97.2 120.5)">3.50</text>
<text x="56.6" y="134">6.80</text>
<text x="9.2" y="140.5">F</text>
<text x="286.4" y="140.5">F</text>
<text x="8.9" y="164.2">G</text>
<text x="286.2" y="164.2">G</text>
<text x="9" y="187.9">H</text>
<text x="286.3" y="187.9">H</text>
<text x="27.4" y="201.9">1</text>
<text x="61.4" y="201.9">2</text>
<text x="95.5" y="201.9">3</text>
<text x="129.5" y="201.9">4</text>
<text x="163.5" y="201.9">5</text>
<text x="197.5" y="201.9">6</text>
<text x="231.5" y="201.9">7</text>
<text x="265.6" y="201.9">8</text>
</g>
<g font-size="2.5">
<text x="19.3" y="161.9">Notes:</text>
<text x="19.3" y="164.9">Material: LCP+30%GF,UL94-V0,Color:Black</text>
<text x="19.3" y="167.9">Burrs: Unless otherwise specified 0.05mm Max.</text>
<text x="19.4" y="170.8">Cavity mark, mold mark, height 0.2mm Max.</text>
<text x="19.3" y="176.7">Pre-reflow solder process cap may be tight and difficult to remove by hand.</text>
<text x="19.3" y="179.7">Post-reflow cap may be easily removed.</text>
</g>
<g font-size="2.4">
<text x="185.9" y="184.2">USB3140</text>
<text x="213.3" y="184.5">02 APR 13</text>
</g>
<g font-size="2.1">
<text x="177.5" y="191.1">µ USB RECEPTACLE, TYPE B, SURFACE MOUNT,</text>
<text x="177.7" y="193.6">VERTICAL, WITH THRU HOLE SHELL STAKES</text>
</g>
<g font-size="1.8">
<text x="160.3" y="179.9">Tolerances</text>
<text x="157.2" y="184.5">Dimensions in mm</text>
<text x="176.2" y="180.8">Part Number:-</text>
<text x="209.5" y="180.8">Date:-</text>
<text x="13.5" y="190">By</text>
<text x="22.8" y="190.2">AJO</text>
<text x="34.3" y="190.2">ASE</text>
<text x="176.2" y="187.8">Description:-</text>
<text x="11.6" y="193.9">DETAIL</text>
<text x="13" y="197.2">REV</text>
<text x="19.7" y="192.8">DRAWING</text>
<text x="19.9" y="194.8">RELEASE</text>
<text x="23.9" y="197.2">A</text>
<text x="35.4" y="197.2">B</text>
<text x="231.8" y="196.6">Scale</text>
<text x="239.1" y="196.6">Revision</text>
<text x="248.9" y="196.6">Material</text>
<text x="258.4" y="196.6">Drawn by</text>
<text x="276.7" y="196.6">Sheet No.</text>
<text x="12.4" y="199.1">DATE</text>
<text x="20.8" y="199.1">02/04/13</text>
<text x="32.3" y="199.1">28/05/13</text>
</g>
<g font-size="1.7">
<text x="154.5" y="189.6">X.XX ± 0.05</text>
<text x="154.6" y="187.2">X.X ± 0.10</text>
<text x="154.6" y="191.9">X.XXX ± 0.03</text>
<text x="165.1" y="191.9">X.XXX° ± 0.5°</text>
<text x="165.3" y="189.6">X.XX° ± 1°</text>
<text x="165.4" y="187.2">X.X° ± 2°</text>
<text x="182.9" y="196.6">THIS DRAWING IS CONFIDENTIAL AND MUST NOT BE</text>
<text x="156.8" y="199.2">Third Angle Projection</text>
<text x="183" y="198.9">COPIED OR DISCLOSED WITHOUT WRITTEN CONSENT</text>
<text x="232.4" y="199">NTS</text>
<text x="242" y="199">B</text>
<text x="248.8" y="199">See Note</text>
<text x="261" y="199">AJO</text>
<text x="268.9" y="199">E &amp; OE</text>
<text x="279.4" y="199">2/3</text>
</g>
<g font-size="1.3">
<text x="30.6" y="194.3">FORCE CHANGE</text>
<text x="32.2" y="192.9">UNMATING</text>
</g>
<text font-size="1.2" x="160" y="181.6">(Except as noted)</text>
</svg>
